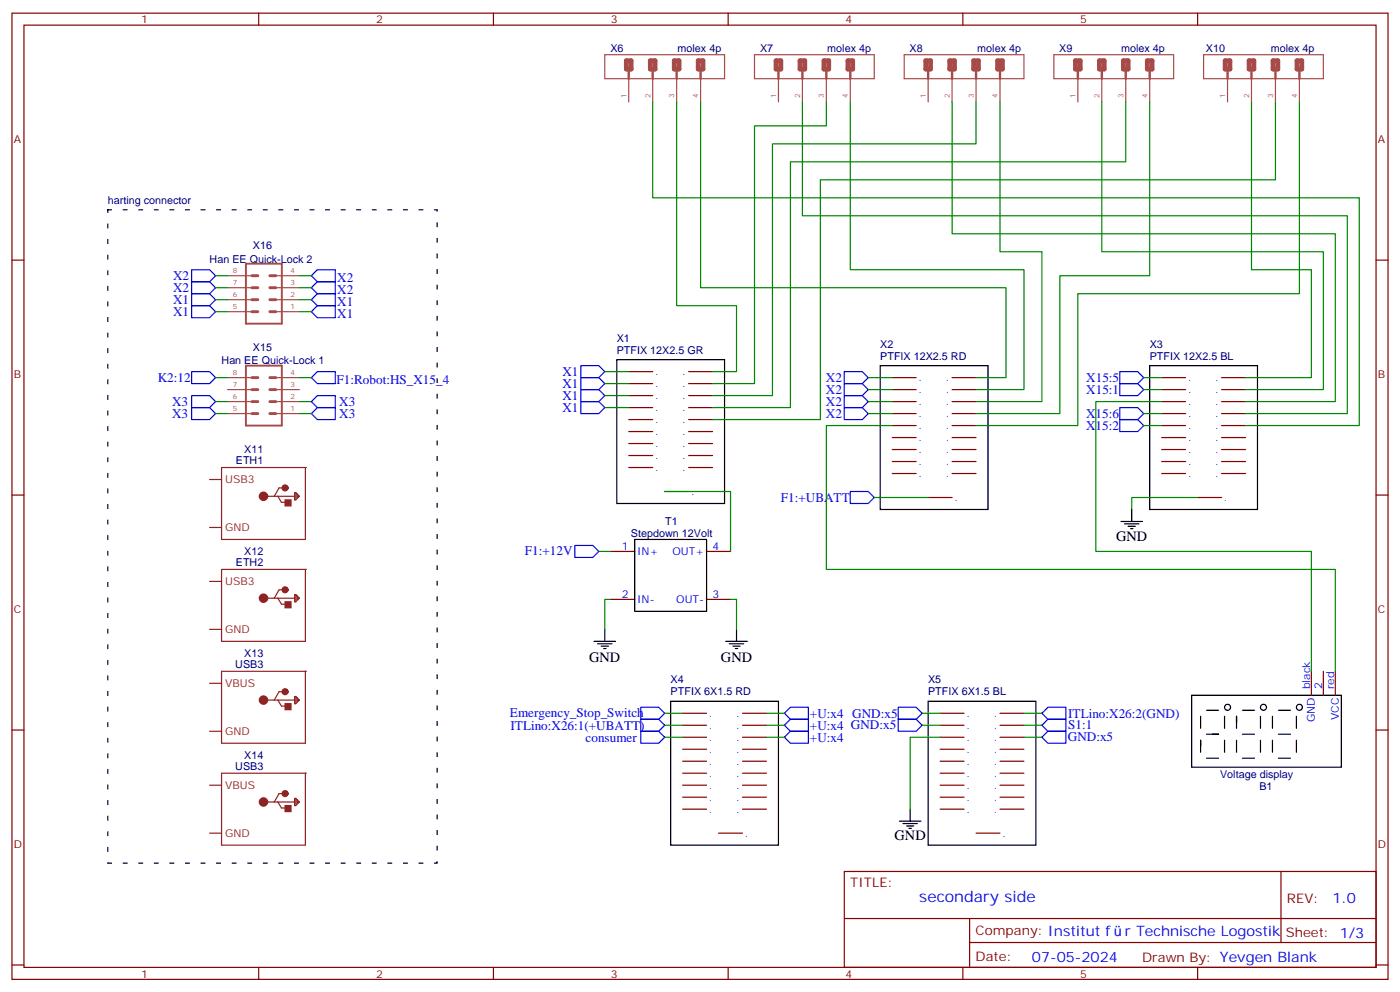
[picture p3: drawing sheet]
<svg xmlns="http://www.w3.org/2000/svg" width="412mm" height="292mm" viewBox="0 0 412 292" stroke-linecap="round" stroke-linejoin="round" font-family="sans-serif">
<g fill="none" stroke="#870000" stroke-width=".35">
<path d="M3.5 3.9h405.4v284.3h-405.4zM7.1 7.4h398.2v277.3h-398.2zM76.2 3.9v3.5M145.3 3.9v3.5M214.5 3.9v3.5M283.6 3.9v3.5M352.8 3.9v3.5M3.5 76.5h3.6M405.3 76.5h3.6M185.2 109.4h7.1M185.2 112.9h7.1M185.2 116.4h7.1"/>
<path d="M185.2 119.9h7.1M202.8 109.4h7.1M202.8 112.9h7.1M202.8 116.4h7.1M202.8 119.9h7.1M262.8 111.1h7.1M262.8 114.7h7.1M262.8 118.2h7.1M280.5 111.1h7M280.5 114.7h7M280.5 118.2h7M342.2 111.1h7"/>
<path d="M342.2 114.7h7M342.2 118.2h7M359.8 111.1h7.1M359.8 114.7h7.1M359.8 118.2h7.1M185.2 123.5h7.1M185.2 127h7.1M185.2 130.5h7.1M185.2 134.1h7.1M185.2 137.6h7.1M202.8 123.5h7.1M202.8 127h7.1"/>
<path d="M202.8 130.5h7.1M202.8 134.1h7.1M202.8 137.6h7.1M262.8 121.7h7.1M262.8 125.2h7.1M262.8 128.8h7.1M262.8 132.3h7.1M262.8 135.8h7.1M262.8 139.3h7.1M280.5 121.7h7M280.5 125.2h7M280.5 128.8h7"/>
<path d="M280.5 132.3h7M280.5 135.8h7M280.5 139.3h7M342.2 121.7h7M342.2 125.2h7M342.2 128.8h7M342.2 132.3h7M342.2 135.8h7M342.2 139.3h7M359.8 121.7h7.1M359.8 125.2h7.1M359.8 128.8h7.1"/>
<path d="M359.8 132.3h7.1M359.8 135.8h7.1M359.8 139.3h7.1M3.5 145.7h3.6M195.8 144.6h7M273.4 146.4h7.1M352.8 146.4h7M405.3 145.7h3.6M179.9 162.3h7.1M179.9 176.4h7.1M208.1 162.3h7.1M208.1 176.4h7.1"/>
<path d="M386.3 197.6v7M389.8 197.6v7M393.3 197.6v7M3.5 214.8h3.6M201.1 209.9h7M201.1 213.4h7M201.1 217h7M218.7 209.9h7.1M218.7 213.4h7.1M218.7 217h7.1M276.9 209.9h7.1M276.9 213.4h7.1"/>
<path d="M276.9 217h7.1M294.6 209.9h7M294.6 213.4h7M294.6 217h7M405.3 214.8h3.6M201.1 220.5h7M201.1 224h7M201.1 227.5h7M201.1 231.1h7M201.1 234.6h7M201.1 238.1h7M218.7 220.5h7.1"/>
<path d="M218.7 224h7.1M218.7 227.5h7.1M218.7 231.1h7.1M218.7 234.6h7.1M218.7 238.1h7.1M276.9 220.5h7.1M276.9 224h7.1M276.9 227.5h7.1M276.9 231.1h7.1M276.9 234.6h7.1M276.9 238.1h7.1M294.6 220.5h7"/>
<path d="M294.6 224h7M294.6 227.5h7M294.6 231.1h7M294.6 234.6h7M294.6 238.1h7M211.7 245.2h7M248.7 256.5h156.6v28.2h-156.6zM287.5 245.2h7.1M377.3 256.5v20.9M248.7 270.3h156.5M285.6 277.4h119.6M285.6 270.3v14.1"/>
<path d="M3.5 284h3.6M76.2 284.7v3.5M145.3 284.7v3.5M214.5 284.7v3.5M283.6 284.7v3.5M352.8 284.7v3.5M405.3 284h3.6"/>
</g>
<g fill="none" stroke="#000" stroke-width=".35">
<path d="M181.7 105.8h31.7v42.4h-31.7zM259.3 107.6h31.7v42.3h-31.7zM338.7 107.6h31.7v42.3h-31.7zM187 158.8h21.1v21.1h-21.1zM330.2 153.5h6.3M331.3 154.2h4.2M332.3 154.9h2.1M333 155.6h.7M333.4 149.9v3.6M175 188.7h6.3M176 189.4h4.3M177.1 190.1h2.1"/>
<path d="M177.8 190.9h.7M178.2 185.2v3.5M213.8 188.7h6.3M214.8 189.4h4.3M215.9 190.1h2.1M216.6 190.9h.7M217 185.2v3.5M197.6 206.4h31.7v42.3h-31.7zM273.4 206.4h31.8v42.3h-31.8zM351 204.6h44.1v21.2h-44.1zM353.7 219.6v-1.8v3.6M353.7 210.8v3.5"/>
<path d="M355.4 216.1h3.6h-1.8M355.4 209h3.6M360.7 210.8v3.5M360.7 217.8v3.6M364.2 212.5v-1.7v3.5M364.2 217.8v3.6M366 209h3.5M366 216.1h3.5M371.3 210.8v3.5M371.3 217.8v3.6M374.8 210.8v3.5M374.8 217.8v3.6"/>
<path d="M376.6 209h3.5M376.6 216.1h3.5M381.9 210.8v3.5M381.9 217.8v3.6M268.1 238.1v3.6M355.4 223.1h3.6M366 223.1h3.5M376.6 223.1h3.5M264.9 241.7h6.4M266 242.4h4.2M267.1 243.1h2.1M267.8 243.8h.7"/>
<circle cx="361.6" cy="208.1" r=".88"/>
<circle cx="372.2" cy="208.1" r=".88"/>
<circle cx="382.8" cy="208.1" r=".88"/>
</g>
<g fill="none" stroke="#00f" stroke-width=".35">
<path d="M56.4 79.4h5.3l1.8 1.7-1.8 1.8h-5.3zM56.4 90h5.3l1.8 1.7-1.8 1.8h-5.3zM56.4 82.9h5.3l1.8 1.8-1.8 1.7h-5.3zM56.4 86.4h5.3l1.8 1.8-1.8 1.8h-5.3zM91.7 84.7l1.8-1.8h5.3v3.5h-5.3zM91.7 81.1l1.8-1.7h5.3v3.5h-5.3zM91.7 88.2l1.8-1.8h5.3v3.6h-5.3zM93.5 90h5.3v3.5h-5.3l-1.8-1.8zM56.4 119.9h5.3l1.8 1.8-1.8 1.8h-5.3zM56.4 109.4h5.3l1.8 1.7-1.8 1.8h-5.3zM91.7 111.1l1.8-1.7h5.3v3.5h-5.3zM171.1 107.6h5.3l1.8 1.8-1.8 1.7h-5.3z"/>
<path d="M171.1 111.1h5.3l1.8 1.8-1.8 1.8h-5.3zM171.1 114.7h5.3l1.8 1.7-1.8 1.8h-5.3zM171.1 118.2h5.3l1.8 1.7-1.8 1.8h-5.3zM248.7 109.4h5.3l1.8 1.7-1.8 1.8h-5.3zM248.7 112.9h5.3l1.8 1.8-1.8 1.7h-5.3zM248.7 116.4h5.3l1.8 1.8-1.8 1.7h-5.3zM248.7 119.9h5.3l1.8 1.8-1.8 1.8h-5.3zM329.8 109.4h5.3l1.8 1.7-1.8 1.8h-5.3zM329.8 112.9h5.3l1.8 1.8-1.8 1.7h-5.3zM91.7 121.7l1.8-1.8h5.3v3.6h-5.3zM250.5 144.6h5.3l1.7 1.8-1.7 1.8h-5.3zM169.3 160.5h5.3l1.8 1.8-1.8 1.7h-5.3z"/>
<path d="M188.7 208.1h5.3l1.8 1.8-1.8 1.8h-5.3zM188.7 211.7h5.3l1.8 1.7-1.8 1.8h-5.3zM188.7 215.2h5.3l1.8 1.8-1.8 1.7h-5.3zM232.8 215.2h5.3v3.5h-5.3l-1.7-1.7zM232.8 211.7h5.3v3.5h-5.3l-1.7-1.8zM232.8 208.1h5.3v3.6h-5.3l-1.7-1.8zM264.6 211.7h5.3l1.7 1.7-1.7 1.8h-5.3zM264.6 208.1h5.3l1.7 1.8-1.7 1.8h-5.3zM308.7 208.1h5.3v3.6h-5.3l-1.8-1.8zM308.7 211.7h5.3v3.5h-5.3l-1.8-1.8zM308.7 215.2h5.3v3.5h-5.3l-1.8-1.7z"/>
</g>
<g fill="none" stroke="#008700" stroke-width=".35">
<path d="M192.3 30v28.2h208.1v67h-33.5M199.3 30v60h17.7v19.4h-7.1M206.4 30v54.7h89.9v26.4h-8.8M236.4 30v33.5h160.5v58.2h-30M243.4 30v7h-21.2v75.9h-12.3M250.5 30v49.4h51.1v35.3h-14.1M280.5 30v38.8h112.8v49.4h-26.4M287.5 30v12.3h-60v74.1h-17.6M294.6 30v44.1h12.3v44.1h-19.4M324.6 30v44.1h65.2v40.6h-22.9M331.6 30v17.6h-98.8v72.3h-22.9M338.7 30v51.1h-26.5v40.6h-24.7"/>
<path d="M368.7 30v49.4h17.6v31.7h-19.4M375.7 30v22.9h-134v70.6h-31.8M382.8 30v56.4h-65.3v38.8h-30M63.5 81.1h3.5M63.5 84.7h3.5M63.5 88.2h3.5M63.5 91.7h3.5M88.2 81.1h3.5M88.2 84.7h3.5M88.2 88.2h3.5M88.2 91.7h3.5M63.5 111.1h3.5"/>
<path d="M88.2 111.1h3.5M178.2 109.4h7M178.2 112.9h7M178.2 116.4h7M178.2 119.9h7M255.8 111.1h7M255.8 114.7h7M255.8 118.2h7M336.9 111.1h5.3M336.9 114.7h5.3M342.2 118.2h-19.4v44.1h63.5v35.3M63.5 121.7h3.5"/>
<path d="M88.2 121.7h3.5M255.8 121.7h7M262.8 125.2h-19.4v42.4h149.9v30M195.8 144.6h19.4v17.7M257.5 146.4h15.9M352.8 146.4h-19.4v3.5M176.4 162.3h3.5M179.9 176.4h-1.7v8.8M215.2 176.4h1.8v8.8M195.8 209.9h5.3M195.8 213.4h5.3M195.8 217h5.3"/>
<path d="M225.8 209.9h5.3M225.8 213.4h5.3M225.8 217h5.3M271.6 209.9h5.3M271.6 213.4h5.3M276.9 217h-8.8v21.1M301.6 209.9h5.3M301.6 213.4h5.3M301.6 217h5.3"/>
</g>
<g fill="none" stroke="#a64a4a" stroke-width=".35">
<path d="M178.2 16.1h35.2v7.1h-35.2zM222.2 16.1h35.3v7.1h-35.3zM266.3 16.1h35.3v7.1h-35.3zM310.4 16.1h35.3v7.1h-35.3zM354.5 16.1h35.3v7.1h-35.3zM185.2 23v7M192.3 23v7M199.3 23v7M206.4 23v7M229.3 23v7M236.4 23v7M243.4 23v7"/>
<path d="M250.5 23v7M273.4 23v7M280.5 23v7M287.5 23v7M294.6 23v7M317.5 23v7M324.6 23v7M331.6 23v7M338.7 23v7M361.6 23v7M368.7 23v7M375.7 23v7"/>
<path d="M382.8 23v7M67 91.7h7M67 88.2h7M67 84.7h7M67 81.1h7M81.3 91.7h6.9M81.3 88.2h6.9M81.3 84.7h6.9M81.3 81.1h6.9M67 118.2h7M67 114.7h7M67 111.1h7"/>
<path d="M81.3 118.2h6.9M81.3 114.7h6.9M81.3 111.1h6.9M67 121.7h7M81.3 121.7h6.9"/>
</g>
<g fill="none" stroke="#a64a4a" stroke-width="1.4">
<path d="M184.5 17.9h1.4v2.4h-1.4zM191.6 17.9h1.4v2.4h-1.4zM198.6 17.9h1.4v2.4h-1.4zM205.7 17.9h1.4v2.4h-1.4zM228.6 17.9h1.4v2.4h-1.4zM235.7 17.9h1.4v2.4h-1.4zM242.7 17.9h1.4v2.4h-1.4zM249.8 17.9h1.4v2.4h-1.4zM272.7 17.9h1.4v2.4h-1.4zM279.8 17.9h1.4v2.4h-1.4zM286.8 17.9h1.4v2.4h-1.4zM293.9 17.9h1.4v2.4h-1.4z"/>
<path d="M316.8 17.9h1.4v2.4h-1.4zM323.8 17.9h1.5v2.4h-1.5zM330.9 17.9h1.4v2.4h-1.4zM338 17.9h1.4v2.4h-1.4zM360.9 17.9h1.4v2.4h-1.4zM367.9 17.9h1.5v2.4h-1.5zM375 17.9h1.4v2.4h-1.4zM382.1 17.9h1.4v2.4h-1.4z"/>
</g>
<g fill="none" stroke="#a64a4a" stroke-width=".71">
<path d="M185.2 20.7v2.5M192.3 20.7v2.5M199.3 20.7v2.5M206.4 20.7v2.5M229.3 20.7v2.5M236.4 20.7v2.5M243.4 20.7v2.5M250.5 20.7v2.5M273.4 20.7v2.5M280.5 20.7v2.5M287.5 20.7v2.5M294.6 20.7v2.5"/>
<path d="M317.5 20.7v2.5M324.6 20.7v2.5M331.6 20.7v2.5M338.7 20.7v2.5M361.6 20.7v2.5M368.7 20.7v2.5M375.7 20.7v2.5M382.8 20.7v2.5"/>
</g>
<path d="M72.4 77.6h10.6v17.6h-10.6zM72.4 107.6h10.6v17.6h-10.6z" fill="none" stroke="#a64a4a" stroke-width=".56"/>
<g fill="none" stroke="#a64a4a" stroke-width=".85">
<path d="M74.2 81.1h1.8M74.2 84.7h1.8M74.2 88.2h1.8M74.2 91.7h1.8M79.5 81.1h1.8M79.5 84.7h1.8M79.5 88.2h1.8M79.5 91.7h1.8M74.2 111.1h1.8M74.2 114.7h1.8M74.2 118.2h1.8M79.5 111.1h1.8"/>
<path d="M79.5 114.7h1.8M79.5 118.2h1.8M74.2 121.7h1.8M79.5 121.7h1.8"/>
</g>
<circle cx="90" cy="137.6" r=".18" fill="#8c2424"/>
<path d="M90 137.6h-24.7v21.2M77.6 146h9.2M81.8 146l1.1 1.8h1.8M83.6 143.6h-1.4l-1.4 2.4M86.8 145h.3l1.1 1-1.1 1.1h-.3zM87.1 145v1.8" fill="none" stroke="#8c2424" stroke-width=".35"/>
<circle cx="87.8" cy="146" r=".18" fill="#8c2424"/>
<path d="M90 137.6v21.2h-24.7M61.7 141.1h3.6M61.7 155.2h3.6M87.5 145.3l.3 .7-.3 .4z" fill="none" stroke="#8c2424" stroke-width=".35"/>
<g fill="none" stroke="#8c2424" stroke-width="1.4">
<circle cx="77.6" cy="146" r=".71"/>
<circle cx="84" cy="143.6" r=".35"/>
</g>
<path d="M84 147.1h1.7v1.8h-1.7z" fill="#8c2424" stroke="#8c2424" stroke-width=".35"/>
<circle cx="90" cy="167.6" r=".18" fill="#8c2424"/>
<path d="M77.6 176h9.2M81.8 176l1.1 1.8h1.8M83.6 173.6h-1.4l-1.4 2.4M86.8 175h.3l1.1 1-1.1 1.1h-.3zM87.1 175v1.7M90 167.6h-24.7v21.1" fill="none" stroke="#8c2424" stroke-width=".35"/>
<circle cx="87.8" cy="176" r=".18" fill="#8c2424"/>
<path d="M61.7 171.1h3.6M87.5 175.3l.3 .7-.3 .4zM90 167.6v21.1h-24.7M61.7 185.2h3.6" fill="none" stroke="#8c2424" stroke-width=".35"/>
<g fill="none" stroke="#8c2424" stroke-width="1.4">
<circle cx="77.6" cy="176" r=".71"/>
<circle cx="84" cy="173.6" r=".35"/>
</g>
<path d="M84 177.1h1.7v1.8h-1.7z" fill="#8c2424" stroke="#8c2424" stroke-width=".35"/>
<circle cx="90" cy="227.5" r=".18" fill="#8c2424"/>
<path d="M77.6 236h9.2M81.8 236l1.1 1.8h1.8M83.6 233.5h-1.4l-1.4 2.5M86.8 234.9h.3l1.1 1.1-1.1 1.1h-.3zM87.1 234.9v1.8M90 227.5h-24.7v21.2" fill="none" stroke="#8c2424" stroke-width=".35"/>
<circle cx="87.8" cy="236" r=".18" fill="#8c2424"/>
<path d="M61.7 231.1h3.6M87.5 235.3l.3 .7-.3 .4zM90 227.5v21.2h-24.7M61.7 245.2h3.6" fill="none" stroke="#8c2424" stroke-width=".35"/>
<g fill="none" stroke="#8c2424" stroke-width="1.4">
<circle cx="77.6" cy="236" r=".71"/>
<circle cx="84" cy="233.5" r=".35"/>
</g>
<path d="M84 237.1h1.7v1.7h-1.7z" fill="#8c2424" stroke="#8c2424" stroke-width=".35"/>
<circle cx="90" cy="197.6" r=".18" fill="#8c2424"/>
<path d="M90 197.6h-24.7v21.1M77.6 206h9.2M81.8 206l1.1 1.8h1.8M83.6 203.6h-1.4l-1.4 2.4M86.8 205h.3l1.1 1-1.1 1.1h-.3zM87.1 205v1.7" fill="none" stroke="#8c2424" stroke-width=".35"/>
<circle cx="87.8" cy="206" r=".18" fill="#8c2424"/>
<path d="M90 197.6v21.1h-24.7M61.7 201.1h3.6M61.7 215.2h3.6M87.5 205.3l.3 .7-.3 .4z" fill="none" stroke="#8c2424" stroke-width=".35"/>
<g fill="none" stroke="#8c2424" stroke-width="1.4">
<circle cx="77.6" cy="206" r=".71"/>
<circle cx="84" cy="203.6" r=".35"/>
</g>
<path d="M84 207.1h1.7v1.7h-1.7z" fill="#8c2424" stroke="#8c2424" stroke-width=".35"/>
<path d="M31.7 61.7h97.1v192.3h-97.1z" fill="none" stroke="#000" stroke-width=".35" stroke-dasharray="1.1 3.5"/>
<path d="M56.4 116.4h5.3l1.8 1.8-1.8 1.7h-5.3zM91.7 118.2l1.8-1.8h5.3v3.5h-5.3zM329.8 119.9h5.3l1.8 1.8-1.8 1.8h-5.3zM329.8 123.5h5.3l1.8 1.7-1.8 1.8h-5.3z" fill="none" stroke="#00f" stroke-width=".35"/>
<path d="M63.5 118.2h3.5M88.2 118.2h3.5M336.9 121.7h5.3M336.9 125.2h5.3" fill="none" stroke="#008700" stroke-width=".35"/>
<text font-size="4.6" fill="#00f" x="270.8" y="265.5">secondary side</text>
<g font-size="4.2">
<text x="328.8" y="159.1">GND</text>
<text x="173.6" y="194.8">GND</text>
<text x="212.4" y="194.8">GND</text>
<text x="263.5" y="247.3">GND</text>
</g>
<g font-size="4.2" fill="#00f">
<text x="392.5" y="265.7">1.0</text>
<text x="331.4" y="275.5">r Technische Logostik</text>
<text x="304" y="283.1">07-05-2024</text>
</g>
<g font-size="3.9" fill="#00f">
<text x="51" y="82.4">X2</text>
<text x="99.3" y="82.9">X2</text>
<text x="51" y="85.9">X2</text>
<text x="51" y="89.4">X1</text>
<text x="99.3" y="86.4">X2</text>
<text x="99.3" y="90">X1</text>
<text x="51" y="93">X1</text>
<text x="99.3" y="93.5">X1</text>
<text x="46.4" y="112.4">K2:12</text>
<text x="99.2" y="112.9">F1:Robot:HS_X15_4</text>
<text x="165.7" y="110.6">X1</text>
<text x="243.3" y="112.3">X2</text>
<text x="320" y="112.4">X15:5</text>
<text x="50.7" y="119.5">X3</text>
<text x="99.9" y="119.4">X3</text>
<text x="165.7" y="114.1">X1</text>
<text x="165.7" y="117.7">X1</text>
<text x="243.3" y="115.8">X2</text>
<text x="243.3" y="119.3">X2</text>
<text x="320" y="115.9">X15:1</text>
<text x="50.7" y="123">X3</text>
<text x="99.9" y="122.9">X3</text>
<text x="165.7" y="121.2">X1</text>
<text x="243.3" y="122.9">X2</text>
<text x="319.9" y="123">X15:6</text>
<text x="319.9" y="126.5">X15:2</text>
<text x="230" y="147.6">F1:+UBATT</text>
<text x="154.6" y="163.4">F1:+12V</text>
<text x="150.2" y="211.1">Emergency_Stop_Switch</text>
<text x="150.4" y="214.7">ITLino:X26:1(+UBATT)</text>
<text x="238.6" y="214.7">+U:x4 GND:x5</text>
<text x="238.6" y="211.2">+U:x4 GND:x5</text>
<text x="314.7" y="211.2">ITLino:X26:2(GND)</text>
<text x="314.7" y="214.6">S1:1</text>
<text x="172.5" y="218.3">consumer</text>
<text x="238.6" y="218.2">+U:x4</text>
<text x="314.6" y="218.2">GND:x5</text>
</g>
<g font-size="3.9" fill="#800">
<text x="250.5" y="261">TITLE:</text>
<text x="379.1" y="265.7">REV:</text>
<text x="287.4" y="275.2">Company: Institut f</text>
<text x="378.8" y="275.9">Sheet: 1/3</text>
<text x="287.4" y="282.9">Date:</text>
<text x="336.4" y="283">Drawn By: Yevgen Blank</text>
</g>
<g font-size="3.2" fill="#800">
<text x="41.6" y="6.9">1</text>
<text x="110.8" y="6.9">2</text>
<text x="179.9" y="6.9">3</text>
<text x="249.1" y="6.9">4</text>
<text x="318.2" y="6.9">5</text>
<text x="4.1" y="42">A</text>
<text x="405.9" y="42">A</text>
<text x="4.1" y="111.1">B</text>
<text x="405.9" y="111.1">B</text>
<text x="4.1" y="180.3">C</text>
<text x="405.9" y="180.3">C</text>
<text x="4.1" y="249.4">D</text>
<text x="405.9" y="249.4">D</text>
<text x="41.6" y="287.7">1</text>
<text x="110.8" y="287.7">2</text>
<text x="179.9" y="287.7">3</text>
<text x="249.1" y="287.7">4</text>
<text x="318.2" y="287.7">5</text>
</g>
<g font-size="3.2" fill="#000080">
<text x="179.8" y="15.2">X6</text>
<text x="199.6" y="15.2">molex 4p</text>
<text x="223.9" y="15.2">X7</text>
<text x="243.7" y="15.2">molex 4p</text>
<text x="267.9" y="15.2">X8</text>
<text x="287.9" y="15.2">molex 4p</text>
<text x="312" y="15.3">X9</text>
<text x="330.2" y="15.3">molex 4p</text>
<text x="355.2" y="15.3">X10</text>
<text x="374.3" y="15.3">molex 4p</text>
<text x="31.7" y="60">harting connector</text>
<text x="61.7" y="77.3">Han EE Quick-Lock 2</text>
<text x="74.5" y="73.3">X16</text>
<text x="181.7" y="100.5">X1</text>
<text x="65.3" y="107.2">Han EE Quick-Lock 1</text>
<text x="74.5" y="103.3">X15</text>
<text x="181.7" y="104.1">PTFIX 12X2.5 GR</text>
<text x="259.3" y="105.8">PTFIX 12X2.5 RD</text>
<text x="259.3" y="102.3">X2</text>
<text x="338.7" y="105.8">PTFIX 12X2.5 BL</text>
<text x="338.7" y="102.3">X3</text>
<text x="69.5" y="136.5">ETH1</text>
<text x="72" y="133.3">X11</text>
<text x="196" y="154.5">T1</text>
<text x="185.9" y="158.1">Stepdown 12Volt</text>
<text x="69.5" y="166.5">ETH2</text>
<text x="72" y="163.3">X12</text>
<text x="69.3" y="196.5">USB3</text>
<text x="72" y="193.3">X13</text>
<text x="197.6" y="201.1">X4</text>
<text x="273.4" y="201.1">X5</text>
<text x="197.6" y="204.6">PTFIX 6X1.5 RD</text>
<text x="273.4" y="204.6">PTFIX 6X1.5 BL</text>
<text x="69.3" y="226.5">USB3</text>
<text x="72" y="223.3">X14</text>
<text x="359.4" y="228.9">Voltage display</text>
<text x="371" y="232.5">B1</text>
</g>
<g font-size="3.2" fill="#00f">
<text x="193" y="110.4">.</text>
<text x="193" y="113.9">.</text>
<text x="201" y="110.4">.</text>
<text x="201" y="113.9">.</text>
<text x="270.6" y="112.2">.</text>
<text x="278.6" y="112.2">.</text>
<text x="350" y="112.2">.</text>
<text x="358" y="112.2">.</text>
<text x="193" y="117.5">.</text>
<text x="201" y="117.5">.</text>
<text x="270.6" y="115.7">.</text>
<text x="270.6" y="119.2">.</text>
<text x="278.6" y="115.7">.</text>
<text x="278.6" y="119.2">.</text>
<text x="350" y="115.7">.</text>
<text x="350" y="119.2">.</text>
<text x="358" y="115.7">.</text>
<text x="358" y="119.2">.</text>
<text x="193" y="121">.</text>
<text x="193" y="124.5">.</text>
<text x="201" y="121">.</text>
<text x="201" y="124.5">.</text>
<text x="270.6" y="122.8">.</text>
<text x="278.6" y="122.8">.</text>
<text x="350" y="122.8">.</text>
<text x="358" y="122.8">.</text>
<text x="193" y="128.1">.</text>
<text x="193" y="131.6">.</text>
<text x="201" y="128.1">.</text>
<text x="201" y="131.6">.</text>
<text x="270.6" y="126.3">.</text>
<text x="270.6" y="129.8">.</text>
<text x="278.6" y="126.3">.</text>
<text x="278.6" y="129.8">.</text>
<text x="350" y="126.3">.</text>
<text x="350" y="129.8">.</text>
<text x="358" y="126.3">.</text>
<text x="358" y="129.8">.</text>
<text x="193" y="135.1">.</text>
<text x="201" y="135.1">.</text>
<text x="270.6" y="133.3">.</text>
<text x="270.6" y="136.9">.</text>
<text x="278.6" y="133.3">.</text>
<text x="278.6" y="136.9">.</text>
<text x="350" y="133.3">.</text>
<text x="350" y="136.9">.</text>
<text x="358" y="133.3">.</text>
<text x="358" y="136.9">.</text>
<text x="193" y="138.6">.</text>
<text x="201" y="138.6">.</text>
<text x="270.6" y="140.4">.</text>
<text x="278.6" y="140.4">.</text>
<text x="350" y="140.4">.</text>
<text x="358" y="140.4">.</text>
<text x="203.6" y="145.7">.</text>
<text x="281.2" y="147.5">.</text>
<text x="360.5" y="147.5">.</text>
<text x="183.2" y="161.9">1</text>
<text x="209.9" y="161.9">4</text>
<text x="187.7" y="163.3">IN+</text>
<text x="198.1" y="163.3">OUT+</text>
<text x="183.2" y="176">2</text>
<text x="187.7" y="177.4">IN-</text>
<text x="199.2" y="177.4">OUT-</text>
<text x="209.9" y="176">3</text>
<text x="385.9" y="202.8" transform="rotate(-90 385.9 202.8)">black</text>
<text x="389.5" y="202.8" transform="rotate(-90 389.5 202.8)">2</text>
<text x="393" y="202.8" transform="rotate(-90 393 202.8)">red</text>
<text x="208.8" y="211">.</text>
<text x="208.8" y="214.5">.</text>
<text x="216.9" y="211">.</text>
<text x="216.9" y="214.5">.</text>
<text x="284.7" y="211">.</text>
<text x="284.7" y="214.5">.</text>
<text x="292.7" y="211">.</text>
<text x="292.7" y="214.5">.</text>
<text x="387.3" y="212.6" transform="rotate(-90 387.3 212.6)">GND</text>
<text x="394.4" y="211.9" transform="rotate(-90 394.4 211.9)">VCC</text>
<text x="208.8" y="218">.</text>
<text x="208.8" y="221.5">.</text>
<text x="216.9" y="218">.</text>
<text x="216.9" y="221.5">.</text>
<text x="284.7" y="218">.</text>
<text x="284.7" y="221.5">.</text>
<text x="292.7" y="218">.</text>
<text x="292.7" y="221.5">.</text>
<text x="208.8" y="225.1">.</text>
<text x="216.9" y="225.1">.</text>
<text x="284.7" y="225.1">.</text>
<text x="292.7" y="225.1">.</text>
<text x="208.8" y="228.6">.</text>
<text x="208.8" y="232.1">.</text>
<text x="216.9" y="228.6">.</text>
<text x="216.9" y="232.1">.</text>
<text x="284.7" y="228.6">.</text>
<text x="284.7" y="232.1">.</text>
<text x="292.7" y="228.6">.</text>
<text x="292.7" y="232.1">.</text>
<text x="208.8" y="235.7">.</text>
<text x="208.8" y="239.2">.</text>
<text x="216.9" y="235.7">.</text>
<text x="216.9" y="239.2">.</text>
<text x="284.7" y="235.7">.</text>
<text x="284.7" y="239.2">.</text>
<text x="292.7" y="235.7">.</text>
<text x="292.7" y="239.2">.</text>
<text x="219.4" y="246.2">.</text>
<text x="295.3" y="246.2">.</text>
</g>
<g font-size="3.2" fill="#8d2323">
<text x="66.3" y="142.2">USB3</text>
<text x="66.3" y="156.3">GND</text>
<text x="66.3" y="172.2">USB3</text>
<text x="66.3" y="186.3">GND</text>
<text x="66.3" y="202.1">VBUS</text>
<text x="66.3" y="216.3">GND</text>
<text x="66.3" y="232.1">VBUS</text>
<text x="66.3" y="246.2">GND</text>
</g>
<g font-size="2.1" fill="#a54b4b">
<text x="184.5" y="28.8" transform="rotate(-90 184.5 28.8)">1</text>
<text x="191.6" y="28.8" transform="rotate(-90 191.6 28.8)">2</text>
<text x="198.6" y="28.8" transform="rotate(-90 198.6 28.8)">3</text>
<text x="205.7" y="28.8" transform="rotate(-90 205.7 28.8)">4</text>
<text x="228.6" y="28.8" transform="rotate(-90 228.6 28.8)">1</text>
<text x="235.7" y="28.8" transform="rotate(-90 235.7 28.8)">2</text>
<text x="242.7" y="28.8" transform="rotate(-90 242.7 28.8)">3</text>
<text x="249.8" y="28.8" transform="rotate(-90 249.8 28.8)">4</text>
<text x="272.7" y="28.8" transform="rotate(-90 272.7 28.8)">1</text>
<text x="279.8" y="28.8" transform="rotate(-90 279.8 28.8)">2</text>
<text x="286.8" y="28.8" transform="rotate(-90 286.8 28.8)">3</text>
<text x="293.9" y="28.8" transform="rotate(-90 293.9 28.8)">4</text>
<text x="316.8" y="28.8" transform="rotate(-90 316.8 28.8)">1</text>
<text x="323.9" y="28.8" transform="rotate(-90 323.9 28.8)">2</text>
<text x="330.9" y="28.8" transform="rotate(-90 330.9 28.8)">3</text>
<text x="338" y="28.8" transform="rotate(-90 338 28.8)">4</text>
<text x="360.9" y="28.8" transform="rotate(-90 360.9 28.8)">1</text>
<text x="368" y="28.8" transform="rotate(-90 368 28.8)">2</text>
<text x="375" y="28.8" transform="rotate(-90 375 28.8)">3</text>
<text x="382.1" y="28.8" transform="rotate(-90 382.1 28.8)">4</text>
<text x="68.6" y="84">7</text>
<text x="68.6" y="80.4">8</text>
<text x="85.5" y="84">3</text>
<text x="85.5" y="80.4">4</text>
<text x="68.6" y="87.5">6</text>
<text x="85.5" y="87.5">2</text>
<text x="68.6" y="91">5</text>
<text x="85.5" y="91">1</text>
<text x="68.6" y="114">7</text>
<text x="68.6" y="110.4">8</text>
<text x="85.5" y="114">3</text>
<text x="85.5" y="110.4">4</text>
<text x="68.6" y="117.5">6</text>
<text x="85.5" y="117.5">2</text>
<text x="68.6" y="121">5</text>
<text x="85.5" y="121">1</text>
</g>
</svg>
